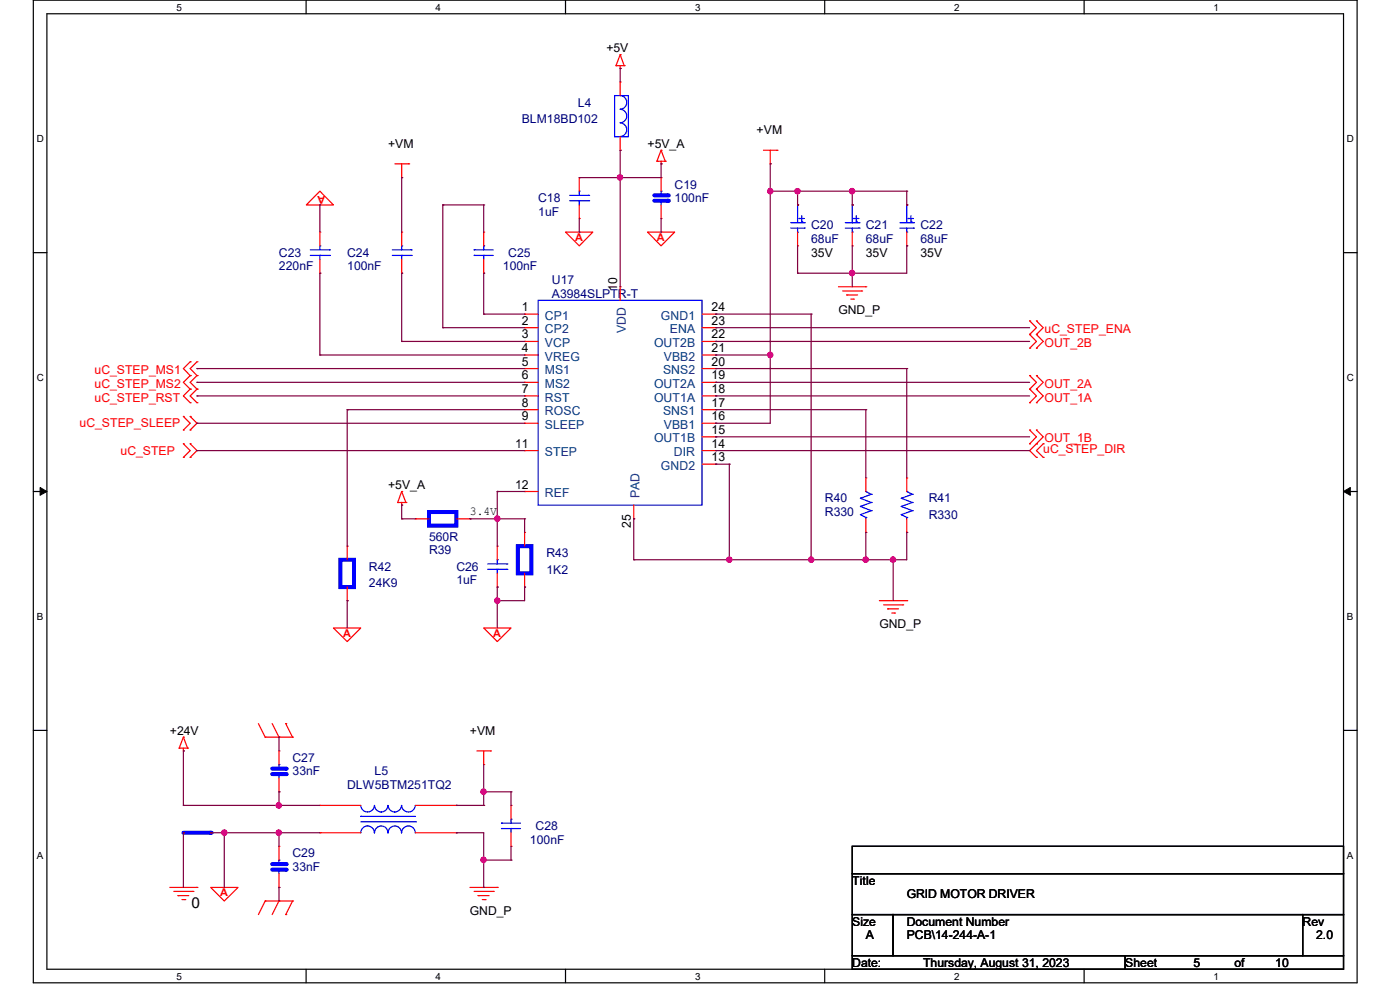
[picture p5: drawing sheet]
<svg xmlns="http://www.w3.org/2000/svg" width="297mm" height="210mm" viewBox="0 0 297 210" stroke-linecap="round" stroke-linejoin="round" font-family="sans-serif">
<path d="M7.1 0h280.8v208.5h-280.8zM9.9 2.9h275.1v202.7h-275.1z" fill="none" stroke="#000" stroke-width=".25"/>
<g fill="#fff">
<path d="M37.4 .3h1.2v2.4h-1.2z"/>
<path d="M37.4 205.9h1.2v2.3h-1.2z"/>
</g>
<path d="M64.9 0v2.9M64.9 205.6v2.9" fill="none" stroke="#000" stroke-width=".25"/>
<g fill="#fff">
<path d="M92.4 .3h1.2v2.4h-1.2z"/>
<path d="M92.4 205.9h1.2v2.3h-1.2z"/>
</g>
<path d="M120 0v2.9M120 205.6v2.9" fill="none" stroke="#000" stroke-width=".25"/>
<g fill="#fff">
<path d="M147.4 .3h1.2v2.4h-1.2z"/>
<path d="M147.4 205.9h1.2v2.3h-1.2z"/>
</g>
<path d="M175 0v2.9M175 205.6v2.9" fill="none" stroke="#000" stroke-width=".25"/>
<g fill="#fff">
<path d="M202.4 .3h1.2v2.4h-1.2z"/>
<path d="M202.4 205.9h1.2v2.3h-1.2z"/>
</g>
<path d="M230 0v2.9M230 205.6v2.9" fill="none" stroke="#000" stroke-width=".25"/>
<g fill="#fff">
<path d="M257.5 .3h1.1v2.4h-1.1z"/>
<path d="M257.5 205.9h1.1v2.3h-1.1z"/>
<path d="M7.8 28.2h1.5v2.4h-1.5z"/>
<path d="M285.7 28.2h1.5v2.4h-1.5z"/>
<path d="M7.8 78.9h1.5v2.3h-1.5z"/>
<path d="M285.7 78.9h1.5v2.3h-1.5z"/>
</g>
<path d="M7.1 53.6h2.8M285 53.6h2.9" fill="none" stroke="#000" stroke-width=".25"/>
<g fill="#fff">
<path d="M7.8 129.6h1.3v2.3h-1.3z"/>
<path d="M285.7 129.6h1.4v2.3h-1.4z"/>
</g>
<path d="M7.1 104.3h2.8M285 104.3h2.9" fill="none" stroke="#000" stroke-width=".25"/>
<path d="M8.5 103.4l1.4 .9-1.4 .8zM285 104.3l1.5-.9v1.7z" fill="#000" stroke="#000" stroke-width=".21"/>
<g fill="#fff">
<path d="M7.8 180.3h1.3v2.3h-1.3z"/>
<path d="M285.7 180.3h1.4v2.3h-1.4z"/>
</g>
<path d="M7.1 154.9h2.8M285 154.9h2.9M180.8 179.5h104.2v5.8h-104.2zM180.8 185.3h104.2v8.7h-104.2zM180.8 194h8.7v8.7h-8.7zM189.5 194h86.9v8.7h-86.9zM276.4 194h8.6v8.7h-8.6zM180.8 202.7h57.9v2.9h-57.9zM238.7 202.7h46.3v2.9h-46.3z" fill="none" stroke="#000" stroke-width=".25"/>
<g fill="none" stroke="#f00" stroke-width=".25">
<path d="M130.7 13.9h.1M130.7 13.9h1.7M131.6 14.5h.1M131.6 11.6h.1M131.6 13.9v.6M131.6 11.6l-.9 2.3M131.6 11.6l.8 2.3M132.4 13.9h.1M83.8 34.8h2.9M85.2 37.7h.1M85.2 34.8v2.9M86.7 34.8h.1"/>
<path d="M139.4 34.2h.1M139.4 34.2h1.7M140.3 34.8h.1M140.3 31.9h.1M140.3 34.2v.6M140.3 31.9l-.9 2.3M140.3 31.9l.8 2.3M141.1 34.2h.1M162 31.9h2.8M163.4 34.8h.1M163.4 31.9v2.9M164.8 31.9h.1"/>
<path d="M67.9 40.6l2.8 2.9h-5.7zM102.6 58h.1M102.6 49.2h.1M102.6 49.2v3M102.6 55v3M120 49.2h5.8l-2.9 3zM137.4 49.2h5.7l-2.8 3zM40.3 76.8h.1M40.3 79.7h.1M40.3 76.8l-1.4 1.4 1.4 1.5M40.3 79.7l-1.4 1.4 1.4 1.4M41.8 76.8h.1"/>
<path d="M41.8 79.7h.1M41.8 76.8l-1.5 1.4 1.5 1.5M41.8 79.7l-1.5 1.4 1.5 1.4M177.9 60.8h5.8M178.8 61.7h4M179.6 62.6h.1M179.6 62.6h2.3M180.5 63.5h.6M181.1 63.5h.1M182.8 61.7h.1M183.7 60.8h.1M218.4 68.1h.1"/>
<path d="M218.4 71h.1M218.4 79.7h.1M218.4 73.9h.1M218.4 68.1l1.5 1.4-1.5 1.5M218.4 79.7l1.5 1.4-1.5 1.4M218.4 71l1.5 1.4-1.5 1.5M219.9 68.1h.1M219.9 71h.1M219.9 79.7h.1M219.9 73.9h.1M219.9 68.1l1.4 1.4-1.4 1.5M219.9 79.7l1.4 1.4-1.4 1.4"/>
<path d="M219.9 71l1.4 1.4-1.4 1.5M38.9 91.2h.1M38.9 88.3h.1M38.9 97h.1M38.9 94.1h.1M38.9 88.3l1.4 1.5-1.4 1.4M38.9 94.1l1.4 1.5-1.4 1.4M40.3 88.3h.1M40.3 91.2h.1M40.3 82.5h.1M40.3 85.4h.1M40.3 94.1h.1"/>
<path d="M40.3 97h.1M40.3 88.3l1.5 1.5-1.5 1.4M40.3 82.5l-1.4 1.5 1.4 1.4M40.3 94.1l1.5 1.5-1.5 1.4M41.8 82.5h.1M41.8 85.4h.1M41.8 82.5l-1.5 1.5 1.5 1.4M218.4 82.5h.1M218.4 85.4h.1M218.4 91.2h.1M218.4 94.1h.1M218.4 82.5l1.5 1.5-1.5 1.4"/>
<path d="M218.4 91.2l1.5 1.5-1.5 1.4M219.9 97h.1M219.9 94.1h.1M219.9 82.5h.1M219.9 85.4h.1M219.9 91.2h.1M219.9 94.1l-1.5 1.5 1.5 1.4M219.9 82.5l1.4 1.5-1.4 1.4M219.9 91.2l1.4 1.5-1.4 1.4M221.3 94.1h.1M221.3 97h.1M221.3 94.1l-1.4 1.5 1.4 1.4"/>
<path d="M73.7 115.9h.1M73.7 115.9v2.8M84.4 106.6h.1M84.4 106.6h1.7M85.2 107.1h.1M85.2 104.3h.1M85.2 106.6v.5M85.2 104.3l-.8 2.3M85.2 104.3l.9 2.3M86.1 106.6h.1M70.7 133.2h5.8l-2.8 2.9zM73.7 127.4h.1"/>
<path d="M73.7 124.5v2.9M102.6 133.2h5.8l-2.9 2.9zM186.6 127.4h5.8M187.5 128.3h4M188.3 129.2h.1M188.3 129.2h2.3M189.2 130h.6M189.8 130h.1M191.5 128.3h.1M192.4 127.4h.1M38 158.7h.1M38 158.7h1.8"/>
<path d="M38.9 159.3h.1M38.9 156.4h.1M38.9 158.7v.6M38.9 156.4l-.9 2.3M38.9 156.4l.9 2.3M39.8 158.7h.1M54.8 153.5l1.5 2.9M56.3 156.4h.1M56.3 156.4h5.8M57.7 153.5l1.5 2.9M59.2 156.4h.1M60.6 153.5h.1"/>
<path d="M60.6 153.5l1.5 2.9M62.1 156.4h.1M101.2 159.3h2.9M102.6 159.3v2.9M104.1 159.3h.1M102.6 162.2h.1M36 188.3h5.8M36.9 189.1h4M37.8 190h.1M37.8 190h2.2M38.6 190.8h.6M39.2 190.8h.1"/>
<path d="M40.9 189.1h.1M41.8 188.3h.1M44.7 188.3h5.8l-2.9 2.8zM56.3 191.1h.1M56.3 191.1l-1.5 2.9M56.3 191.1h5.8M59.2 191.1h.1M59.2 191.1l-1.5 2.9M60.6 194h.1M62.1 191.1h.1M62.1 191.1l-1.5 2.9M99.7 188.3h5.8"/>
<path d="M100.6 189.1h4M101.4 190h.1M101.4 190h2.4M102.3 190.8h.6M102.9 190.8h.1M104.6 189.1h.1M105.5 188.3h.1"/>
</g>
<path d="M72.2 118.7h2.9v5.8h-2.9zM38.9 176.7h5.8" fill="none" stroke="#00f" stroke-width=".85"/>
<path d="M100.6 54.2h.1M100.6 53h.1M100.6 54.2h4M100.6 53h4M102.6 52.2h.1M102.6 54.2h.1M102.6 52.2v.8M102.6 54.2v.8" fill="none" stroke="#00f" stroke-width=".25"/>
<circle cx="44.7" cy="176.7" r=".42" fill="#00f"/>
<g fill="none" stroke="#f00" stroke-width=".25">
<path d="M192.4 43.5h.1M192.4 52.2h.1M192.4 49.2v3M105.5 115.9h.1M105.5 115.9v2.8M111.3 112.9h.1M111.3 112.9v3M105.5 124.5h.1M105.5 121.6v2.9M111.3 124.5h.1M111.3 121.6v2.9M38.9 176.7h.1"/>
<path d="M44.7 176.7h.1M108.4 179.5h.1M108.4 170.9h.1M108.4 170.9v2.9M108.4 176.7v2.8"/>
</g>
<g fill="none" stroke="#00f" stroke-width=".25">
<path d="M190.9 47.2h2.9M190.9 48.4h2.9M192.4 49.2h.1M192.4 47.2h.1M192.4 43.5h.1M192.4 43.5v3.7M192.4 48.4v.8M192.7 46.4h.1M192.7 46.4h1.1M193.3 46.9h.1M193.3 45.8v1.1M193.8 47.2h.1"/>
<path d="M193.8 48.4h.1M103.5 119.6h4M105.5 118.7h.1M105.5 118.7v.9M107.5 119.6h.1M103.5 120.8h4M105.5 120.8h.1M105.5 120.8v.8M107.5 120.8h.1M106.4 175.8h.1M106.4 174.6h.1M106.4 175.8h4"/>
<path d="M106.4 174.6h4M108.4 173.8h.1M108.4 175.8h.1M108.4 173.8v.8M108.4 175.8v.9"/>
</g>
<path d="M138.8 42.6h2.9M109.9 115.9h2.8v5.7h-2.8z" fill="none" stroke="#00f" stroke-width=".85"/>
<circle cx="141.7" cy="42.6" r=".42" fill="#00f"/>
<path d="M138.8 41.4h2.9" fill="none" stroke="#00f" stroke-width=".85"/>
<circle cx="141.7" cy="41.4" r=".42" fill="#00f"/>
<path d="M140.3 40.6h.1M140.3 42.6h.1M140.3 40.6v.8M140.3 42.6v.9" fill="none" stroke="#00f" stroke-width=".25"/>
<path d="M140.3 37.7h.1M140.3 37.7v2.9M140.3 46.4h.1M140.3 43.5v2.9M88.1 110.1h.1M88.1 110.1h2.9M96.8 110.1h2.9M99.7 110.1h.1" fill="none" stroke="#f00" stroke-width=".25"/>
<path d="M91 108.6h5.8v2.9h-5.8zM57.7 164.2h2.9" fill="none" stroke="#00f" stroke-width=".85"/>
<circle cx="60.6" cy="164.2" r=".42" fill="#00f"/>
<path d="M57.7 163.1h2.9" fill="none" stroke="#00f" stroke-width=".85"/>
<circle cx="60.6" cy="163.1" r=".42" fill="#00f"/>
<g fill="none" stroke="#00f" stroke-width=".25">
<path d="M130.4 20.3h2.9v8.7h-2.9zM131.6 20.3a1.44 1.44 0 0 1 1.4 1.4 1.44 1.44 0 0 1-1.4 1.5 1.44 1.44 0 0 1 1.4 1.4 1.44 1.44 0 0 1-1.4 1.4M131.6 26.1a1.44 1.44 0 0 1 1.4 1.4 1.44 1.44 0 0 1-1.4 1.5M167.8 47.2h2.8M167.8 48.4h2.8M169.2 49.2h.1M169.2 47.2h.1M169.2 43.5h.1M169.2 43.5v3.7M169.2 48.4v.8M169.5 46.4h.1M169.5 46.4h1.1"/>
<path d="M170.1 46.9h.1M170.1 45.8v1.1M170.6 47.2h.1M170.6 48.4h.1M179.3 47.2h2.9M179.3 48.4h2.9M180.8 49.2h.1M180.8 47.2h.1M180.8 43.5h.1M180.8 43.5v3.7M180.8 48.4v.8M181.1 46.4h.1"/>
<path d="M181.1 46.4h1.1M181.7 46.9h.1M181.7 45.8v1.1M182.2 47.2h.1M182.2 48.4h.1M191.2 109.2h.1M191.2 107.4h.1M191.2 105.7h.1M191.2 109.2l1.2 .6M191.2 107.4l2.3 .9M191.2 105.7l2.3 .9M192.4 104.3h.1"/>
<path d="M192.4 109.8h.1M192.4 104.3l1.1 .6M192.4 109.8v.3M193.5 108.3h.1M193.5 106.6h.1M193.5 104.9h.1M193.5 108.3l-2.3 .9M193.5 106.6l-2.3 .8M193.5 104.9l-2.3 .8M59.2 162.2h.1M59.2 164.2h.1M59.2 162.2v.9"/>
<path d="M59.2 164.2v.9"/>
</g>
<g fill="none" stroke="#f00" stroke-width=".25">
<path d="M131.6 17.4h.1M131.6 17.4v2.9M131.6 31.9h.1M131.6 29v2.9M169.2 43.5h.1M169.2 52.2h.1M169.2 49.2v3M180.8 43.5h.1M180.8 52.2h.1M180.8 49.2v3M192.4 101.4h.1M192.4 112.9h.1"/>
<path d="M192.4 101.4v2.9M192.4 110.1v2.8M59.2 159.3h.1M59.2 159.3v2.9M59.2 168h.1M59.2 165.1v2.9"/>
</g>
<path d="M57.7 184.5h2.9" fill="none" stroke="#00f" stroke-width=".85"/>
<circle cx="60.6" cy="184.5" r=".42" fill="#00f"/>
<path d="M57.7 183.3h2.9" fill="none" stroke="#00f" stroke-width=".85"/>
<circle cx="60.6" cy="183.3" r=".42" fill="#00f"/>
<g fill="none" stroke="#00f" stroke-width=".25">
<path d="M65.8 54.2h4.1M65.8 53h4.1M67.9 52.2h.1M67.9 54.2h.1M67.9 52.2v.8M67.9 54.2v.8M69.9 54.2h.1M69.9 53h.1M83.2 54.2h4M83.2 53h4M85.2 52.2h.1M85.2 54.2h.1"/>
<path d="M85.2 52.2v.8M85.2 54.2v.8M87.2 54.2h.1M87.2 53h.1M120.9 42.6h4M120.9 41.4h4M122.9 40.6h.1M122.9 42.6h.1M122.9 40.6v.8M122.9 42.6v.9M124.9 42.6h.1M124.9 41.4h.1"/>
<path d="M114.2 63.7h34.7v43.4h-34.7zM182.5 109.2h.1M182.5 107.4h.1M182.5 105.7h.1M182.5 109.2l1.2 .6M182.5 107.4l2.3 .9M182.5 105.7l2.3 .9M183.7 104.3h.1M183.7 109.8h.1M183.7 104.3l1.1 .6M183.7 109.8v.3M184.8 108.3h.1"/>
<path d="M184.8 106.6h.1M184.8 104.9h.1M184.8 108.3l-2.3 .9M184.8 106.6l-2.3 .8M184.8 104.9l-2.3 .8M76.5 173.2h.1M76.5 170.9a1.44 1.44 0 0 0 1.5 1.4 1.44 1.44 0 0 0 1.4-1.4M76.5 174.3h11.6M76.5 173.2h11.6M76.5 176.7a1.44 1.44 0 0 1 1.5-1.5 1.44 1.44 0 0 1 1.4 1.5M79.5 170.9a1.42 1.42 0 0 0 1.4 1.4 1.42 1.42 0 0 0 1.4-1.4 1.48 1.48 0 0 0 1.5 1.4 1.42 1.42 0 0 0 1.4-1.4M79.5 176.7a1.42 1.42 0 0 1 1.4-1.5 1.42 1.42 0 0 1 1.4 1.5 1.46 1.46 0 0 1 1-1.4 1.46 1.46 0 0 1 1.6 .5l.3 .9"/>
<path d="M85.2 170.9a1.44 1.44 0 0 0 1.5 1.4 1.44 1.44 0 0 0 1.4-1.4M85.2 176.7a1.44 1.44 0 0 1 1.5-1.5 1.44 1.44 0 0 1 1.4 1.5M88.1 174.3h.1M59.2 182.5h.1M59.2 184.5h.1M59.2 182.5v.8M59.2 184.5v.8"/>
</g>
<g fill="none" stroke="#f00" stroke-width=".25">
<path d="M122.9 37.7h.1M122.9 37.7v2.9M67.9 58h.1M67.9 49.2h.1M67.9 49.2v3M67.9 55v3M85.2 58h.1M85.2 49.2h.1M85.2 49.2v3M85.2 55v3M122.9 46.4h.1M122.9 43.5v2.9"/>
<path d="M111.3 66.6h.1M111.3 69.5h.1M111.3 78.2h.1M111.3 72.4h.1M111.3 75.3h.1M111.3 66.6h2.9M111.3 69.5h2.9M111.3 78.2h2.9M111.3 72.4h2.9M111.3 75.3h2.9M131.6 60.8h.1M131.6 60.8v2.9"/>
<path d="M148.9 66.6h2.9M148.9 69.5h2.9M148.9 78.2h2.9M148.9 72.4h2.9M148.9 75.3h2.9M151.8 69.5h.1M151.8 66.6h.1M151.8 72.4h.1M151.8 78.2h.1M151.8 75.3h.1M111.3 81.1h.1M111.3 86.9h.1"/>
<path d="M111.3 84h.1M111.3 89.8h.1M111.3 95.6h.1M111.3 95.6h2.9M111.3 81.1h2.9M111.3 84h2.9M111.3 86.9h2.9M111.3 89.8h2.9M148.9 95.6h2.9M148.9 98.5h2.9M148.9 81.1h2.9M148.9 84h2.9"/>
<path d="M148.9 92.7h2.9M148.9 86.9h2.9M148.9 89.8h2.9M151.8 95.6h.1M151.8 98.5h.1M151.8 84h.1M151.8 92.7h.1M151.8 81.1h.1M151.8 86.9h.1M151.8 89.8h.1M111.3 104.3h.1M111.3 104.3h2.9"/>
<path d="M134.5 110.1h.1M134.5 107.1v3M183.7 101.4h.1M183.7 112.9h.1M183.7 101.4v2.9M183.7 110.1v2.8M59.2 179.5h.1M59.2 179.5v3M67.9 170.9h.1M67.9 176.7h.1M67.9 170.9h8.6M67.9 176.7h8.6"/>
<path d="M88.1 170.9h8.7M88.1 176.7h8.7M96.8 170.9h.1M96.8 176.7h.1M59.2 188.3h.1M59.2 185.3v3"/>
</g>
<g fill="none" stroke="#800040" stroke-width=".25">
<path d="M131.6 14.5h.1M131.6 14.5v2.9M85.2 37.7h.1M85.2 37.7v11.5M122.9 37.7h.1M131.6 37.7h.1M131.6 31.9h.1M131.6 31.9v28.9M140.3 34.8h.1M140.3 34.8v2.9h-17.4M163.4 34.8h.1M163.4 34.8v55h-11.6"/>
<path d="M67.9 58h.1M67.9 43.5h.1M67.9 43.5v5.7M67.9 58v17.3M85.2 58h.1M85.2 58v14.4M93.9 43.5h.1M93.9 43.5h8.7M93.9 43.5v26M102.6 43.5h.1M102.6 58h.1M102.6 43.5v5.7"/>
<path d="M102.6 58v8.6M122.9 49.2h.1M122.9 46.4v2.8M140.3 49.2h.1M140.3 46.4v2.8M163.4 40.6h29M169.2 58h.1M169.2 40.6h.1M169.2 43.5h.1M169.2 40.6v2.9M169.2 52.2v5.8M180.8 58h.1"/>
<path d="M180.8 40.6h.1M180.8 43.5h.1M180.8 40.6v2.9M180.8 52.2v8.6M192.4 52.2h.1M192.4 40.6h.1M192.4 43.5h.1M192.4 40.6v2.9M192.4 52.2v5.8h-23.2M41.8 78.2h.1M41.8 78.2h69.5M67.9 75.3h.1"/>
<path d="M67.9 75.3h43.4M85.2 72.4h.1M85.2 72.4h26.1M93.9 69.5h.1M93.9 69.5h17.4M102.6 66.6h.1M102.6 66.6h8.7M151.8 66.6h.1M151.8 69.5h.1M151.8 72.4h.1M151.8 75.3h.1M151.8 78.2h.1"/>
<path d="M151.8 66.6h20.3M151.8 69.5h66.6M151.8 72.4h66.6M151.8 75.3h11.6M151.8 78.2h40.6M163.4 75.3h.1M172.1 66.6h.1M172.1 66.6v52.1M192.4 78.2h.1M192.4 78.2v23.2M41.8 81.1h.1M41.8 84h.1"/>
<path d="M41.8 89.8h.1M41.8 95.6h.1M41.8 81.1h69.5M41.8 84h69.5M41.8 89.8h69.5M41.8 95.6h69.5M73.7 86.9h.1M73.7 86.9v29M73.7 86.9h37.6M151.8 81.1h.1M151.8 84h.1M151.8 86.9h.1"/>
<path d="M151.8 89.8h.1M151.8 92.7h.1M151.8 95.6h.1M151.8 98.5h.1M151.8 81.1h66.6M151.8 84h66.6M151.8 86.9h31.9M151.8 92.7h66.6M151.8 95.6h66.6M151.8 98.5h2.9M154.7 98.5h.1M154.7 98.5v20.2"/>
<path d="M183.7 86.9h.1M183.7 86.9v14.5M85.2 107.1h.1M85.2 110.1h.1M85.2 107.1v3M85.2 110.1h2.9M99.7 110.1h.1M99.7 110.1h11.6M105.5 104.3h.1M105.5 110.1h.1M105.5 104.3h5.8M105.5 104.3v11.6"/>
<path d="M111.3 110.1h.1M111.3 110.1v2.8M134.5 110.1h.1M134.5 118.7h.1M134.5 110.1v8.6M154.7 118.7h.1M172.1 118.7h.1M183.7 112.9h.1M183.7 118.7h.1M183.7 112.9v5.8M189.5 118.7h.1M189.5 118.7v8.7"/>
<path d="M192.4 112.9h.1M192.4 112.9v5.8h-57.9M73.7 127.4h.1M73.7 127.4v5.8M105.5 124.5h.1M105.5 127.4h.1M105.5 124.5v8.7M111.3 124.5h.1M111.3 124.5v2.9h-5.8M38.9 159.3h.1M38.9 159.3v11.6M59.2 156.4h.1"/>
<path d="M59.2 156.4v2.9M38.9 170.9h.1M38.9 176.7h.1M38.9 176.7v11.6M38.9 170.9h29M44.7 176.7h.1M44.7 176.7h23.2M47.6 176.7h.1M47.6 176.7v11.6M59.2 168h.1M59.2 170.9h.1M59.2 176.7h.1"/>
<path d="M59.2 168v2.9M59.2 176.7v2.8M96.8 170.9h.1M96.8 176.7h.1M96.8 176.7h5.8v11.6M96.8 170.9h5.8M102.6 168h.1M102.6 170.9h.1M102.6 162.2v8.7M102.6 168h5.8M108.4 168h.1M108.4 168v2.9"/>
<path d="M108.4 179.5v3M59.2 188.3h.1M59.2 188.3v2.8M102.6 182.5h.1M102.6 188.3h.1M102.6 182.5h5.8M108.4 182.5h.1"/>
</g>
<g fill="#f0f" stroke="#f0f" stroke-width=".25">
<circle cx="131.5" cy="37.6" r=".56"/>
<circle cx="172.1" cy="118.7" r=".56"/>
<circle cx="154.7" cy="118.7" r=".56"/>
<circle cx="189.4" cy="118.7" r=".56"/>
<circle cx="183.7" cy="118.7" r=".56"/>
<circle cx="105.5" cy="110" r=".56"/>
<circle cx="105.5" cy="127.4" r=".56"/>
<circle cx="59.1" cy="170.9" r=".56"/>
<circle cx="47.6" cy="176.6" r=".56"/>
<circle cx="180.8" cy="57.9" r=".56"/>
<circle cx="169.2" cy="40.6" r=".56"/>
<circle cx="163.4" cy="40.6" r=".56"/>
<circle cx="163.4" cy="75.3" r=".56"/>
<circle cx="180.8" cy="40.6" r=".56"/>
<circle cx="102.6" cy="167.9" r=".56"/>
<circle cx="59.1" cy="176.6" r=".56"/>
<circle cx="102.6" cy="182.4" r=".56"/>
</g>
<text font-size="3.2" x="40.6" y="192.5">0</text>
<g font-size="2.6">
<text x="128.6" y="11">+5V</text>
<text x="160.5" y="28.4">+VM</text>
<text x="82.3" y="31.3">+VM</text>
<text x="137.4" y="31.3">+5V_A</text>
<text x="172.1" y="54.5">35V</text>
<text x="183.7" y="54.5">35V</text>
<text x="195.3" y="54.5">35V</text>
<text x="110.7" y="66">1</text>
<text x="130.9" y="61.7" transform="rotate(-90 130.9 61.7)">10</text>
<text x="151" y="66">24</text>
<text x="110.7" y="68.9">2</text>
<text x="110.7" y="71.8">3</text>
<text x="151" y="68.9">23</text>
<text x="151" y="71.8">22</text>
<text x="177.9" y="66.6">GND_P</text>
<text x="110.7" y="77.6">5</text>
<text x="110.7" y="74.7">4</text>
<text x="151" y="77.6">20</text>
<text x="151" y="74.7">21</text>
<text x="110.7" y="80.5">6</text>
<text x="110.7" y="83.4">7</text>
<text x="151" y="83.4">18</text>
<text x="151" y="80.5">19</text>
<text x="110.7" y="86.3">8</text>
<text x="110.7" y="89.2">9</text>
<text x="151" y="86.3">17</text>
<text x="151" y="89.2">16</text>
<text x="109.3" y="95">11</text>
<text x="151" y="95">14</text>
<text x="151" y="92">15</text>
<text x="151" y="97.8">13</text>
<text x="82.3" y="103.7">+5V_A</text>
<text x="109.3" y="103.6">12</text>
<text x="99.7" y="109.2">3.4V</text>
<text x="133.8" y="112.1" transform="rotate(-90 133.8 112.1)">25</text>
<text x="186.6" y="133.2">GND_P</text>
<text x="36" y="155.8">+24V</text>
<text x="99.7" y="155.8">+VM</text>
<text x="180.8" y="187.7">Title</text>
<text x="192.4" y="190.6">GRID MOTOR DRIVER</text>
<text x="99.7" y="194.1">GND_P</text>
<text x="180.8" y="196.3">Size</text>
<text x="192.4" y="196.3">Document Number</text>
<text x="276.4" y="196.3">Rev</text>
<text x="183.7" y="199.3">A</text>
<text x="192.4" y="199.3">PCB\14-244-A-1</text>
<text x="279.2" y="199.3">2.0</text>
<text x="180.8" y="205.1">Date:</text>
<text x="195.8" y="205.1">Thursday, August 31, 2023</text>
<text x="238.7" y="205.1">Sheet</text>
<text x="253.2" y="205.1">5</text>
<text x="261.9" y="205.1">of</text>
<text x="270.5" y="205.1">10</text>
</g>
<g font-size="2.6" fill="#000080">
<text x="122.6" y="22.6">L4</text>
<text x="110.7" y="26.1">BLM18BD102</text>
<text x="143.1" y="40">C19</text>
<text x="114.2" y="42.9">C18</text>
<text x="114.2" y="45.8">1uF</text>
<text x="143.1" y="42.9">100nF</text>
<text x="172.1" y="48.7">C20</text>
<text x="172.1" y="51.6">68uF</text>
<text x="183.7" y="48.7">C21</text>
<text x="183.7" y="51.6">68uF</text>
<text x="195.3" y="48.7">C22</text>
<text x="195.3" y="51.6">68uF</text>
<text x="59.2" y="54.5">C23</text>
<text x="59.2" y="57.4">220nF</text>
<text x="73.7" y="54.5">C24</text>
<text x="73.7" y="57.4">100nF</text>
<text x="106.7" y="57.4">100nF</text>
<text x="107.8" y="54.5">C25</text>
<text x="117.1" y="60.3">U17</text>
<text x="117.1" y="63.2">A3984SLPTR-T</text>
<text x="175" y="106.6">R40</text>
<text x="197" y="106.6">R41</text>
<text x="175" y="109.5">R330</text>
<text x="197" y="110.1">R330</text>
<text x="91" y="117.6">R39</text>
<text x="91" y="114.7">560R</text>
<text x="115.9" y="118.2">R43</text>
<text x="78.3" y="121.1">R42</text>
<text x="78.3" y="124.5">24K9</text>
<text x="96.8" y="121.1">C26</text>
<text x="96.8" y="124">1uF</text>
<text x="115.9" y="121.7">1K2</text>
<text x="62.1" y="161.6">C27</text>
<text x="62.1" y="164.5">33nF</text>
<text x="73.7" y="167.4">DLW5BTM251TQ2</text>
<text x="79.5" y="164.5">L5</text>
<text x="112.4" y="179">100nF</text>
<text x="113.6" y="176.1">C28</text>
<text x="62.1" y="181.9">C29</text>
<text x="62.1" y="184.8">33nF</text>
</g>
<g font-size="2.6" fill="#004080">
<text x="115.6" y="67.8">CP1</text>
<text x="115.6" y="70.7">CP2</text>
<text x="132.8" y="70.6" transform="rotate(-90 132.8 70.6)">VDD</text>
<text x="140.2" y="67.8">GND1</text>
<text x="142.1" y="70.7">ENA</text>
<text x="115.6" y="73.6">VCP</text>
<text x="115.6" y="76.5">VREG</text>
<text x="138.8" y="73.6">OUT2B</text>
<text x="140.8" y="76.5">VBB2</text>
<text x="115.6" y="79.4">MS1</text>
<text x="115.6" y="82.3">MS2</text>
<text x="138.8" y="82.3">OUT2A</text>
<text x="140.7" y="79.4">SNS2</text>
<text x="115.6" y="88.1">ROSC</text>
<text x="115.6" y="85.2">RST</text>
<text x="138.8" y="85.2">OUT1A</text>
<text x="140.7" y="88.1">SNS1</text>
<text x="115.6" y="91">SLEEP</text>
<text x="138.8" y="93.9">OUT1B</text>
<text x="140.8" y="91">VBB1</text>
<text x="115.6" y="96.8">STEP</text>
<text x="140.2" y="99.7">GND2</text>
<text x="143" y="96.8">DIR</text>
<text x="115.6" y="105.5">REF</text>
<text x="135.7" y="105.7" transform="rotate(-90 135.7 105.7)">PAD</text>
</g>
<g font-size="2.6" fill="#f00">
<text x="221.6" y="70.7">uC_STEP_ENA</text>
<text x="221.6" y="73.6">OUT_2B</text>
<text x="20.1" y="79.4">uC_STEP_MS1</text>
<text x="20.1" y="82.3">uC_STEP_MS2</text>
<text x="221.6" y="82.3">OUT_2A</text>
<text x="20.1" y="85.2">uC_STEP_RST</text>
<text x="221.6" y="85.2">OUT_1A</text>
<text x="16.9" y="90.7">uC_STEP_SLEEP</text>
<text x="221.6" y="93.9">OUT_1B</text>
<text x="25.6" y="96.5">uC_STEP</text>
<text x="221.3" y="96.2">uC_STEP_DIR</text>
</g>
<g font-size="2.3" fill="#f00">
<text x="69" y="41.7" transform="rotate(-180 69 41.7)">A</text>
<text x="122" y="51.1">A</text>
<text x="139.4" y="51.1">A</text>
<text x="72.8" y="135">A</text>
<text x="104.6" y="135">A</text>
<text x="46.7" y="190.1">A</text>
</g>
<g font-size="2.1">
<text x="37.4" y="2.2">5</text>
<text x="92.4" y="2.2">4</text>
<text x="147.4" y="2.2">3</text>
<text x="202.4" y="2.2">2</text>
<text x="257.5" y="2.2">1</text>
<text x="7.8" y="30.1">D</text>
<text x="285.8" y="30.1">D</text>
<text x="7.8" y="80.8">C</text>
<text x="285.8" y="80.8">C</text>
<text x="7.8" y="131.5">B</text>
<text x="285.8" y="131.5">B</text>
<text x="7.8" y="182.2">A</text>
<text x="285.8" y="182.2">A</text>
<text x="37.4" y="207.8">5</text>
<text x="92.4" y="207.8">4</text>
<text x="147.4" y="207.8">3</text>
<text x="202.4" y="207.8">2</text>
<text x="257.5" y="207.8">1</text>
</g>
</svg>
